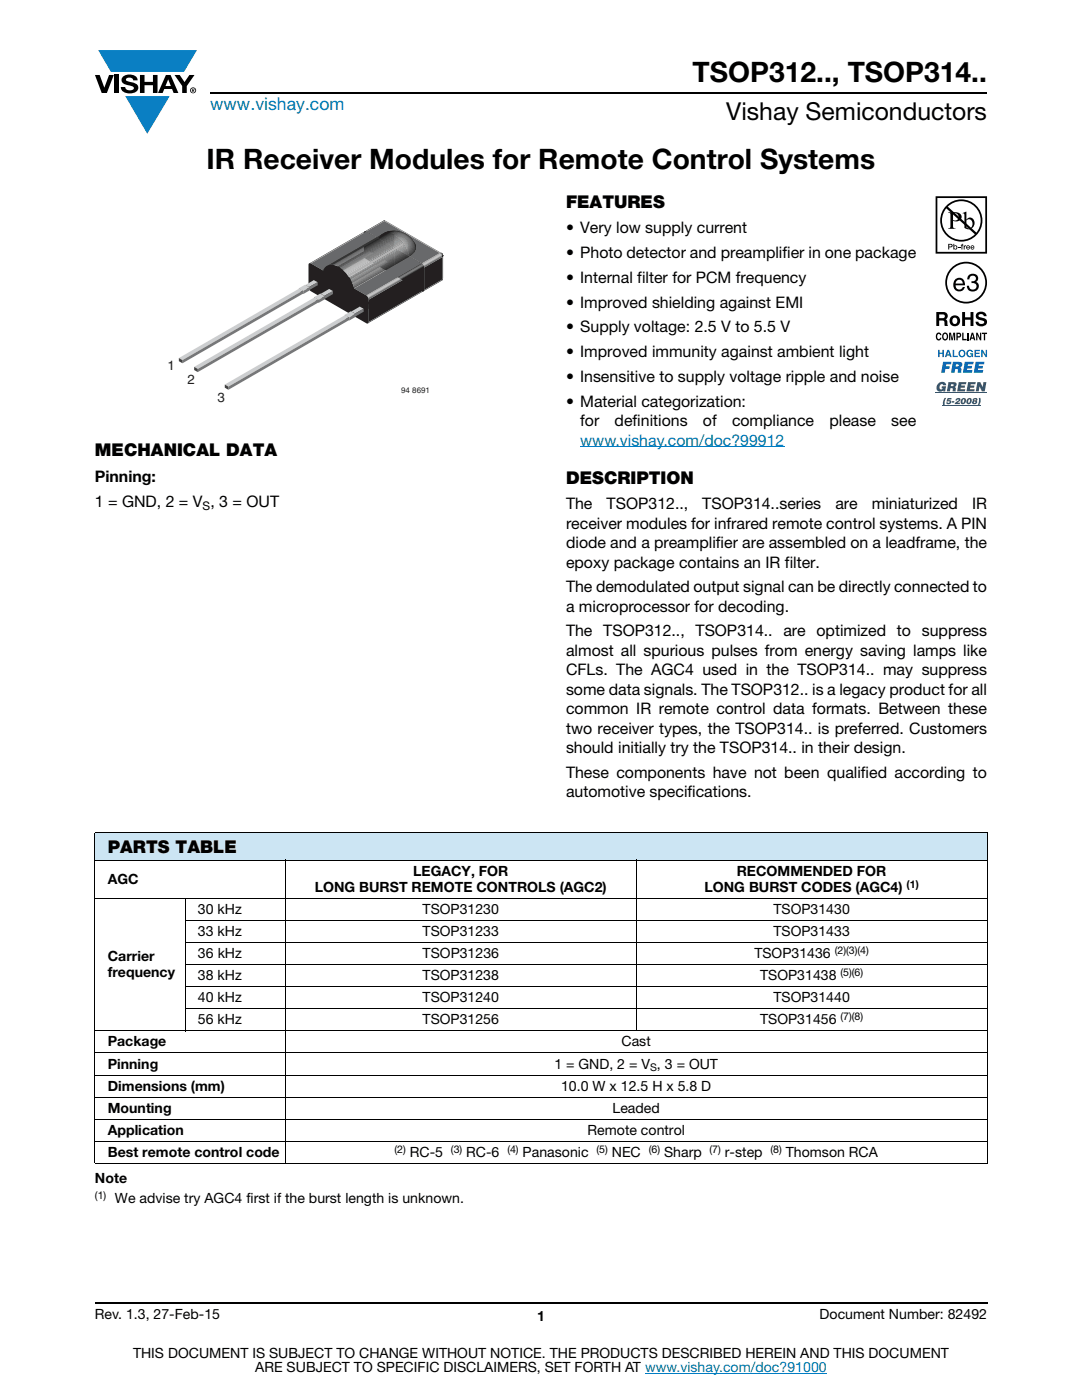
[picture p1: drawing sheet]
<svg xmlns="http://www.w3.org/2000/svg" width="216mm" height="279mm" viewBox="0 0 216 279" stroke-linecap="round" stroke-linejoin="round" font-family="sans-serif">
<g fill="#0a7fc3">
<path d="M19.6 10h19.7l-2.6 4.3h-1.1h-13.5z"/>
<path d="M25 19.2h8.9l-4.5 7.5z"/>
</g>
<g fill="#000">
<path d="M18.9 15h1l.9 2.5 1-2.5h.9l-1.4 3.6h-1zM22.9 15h.9v3.6h-.9zM24.6 15.3a2.1 2.1 0 0 1 2.8 .3l.1 .4h-.9a.79 .79 0 0 0-.7-.5 .79 .79 0 0 0-.8 .4l.3 .3 1 .2a1.08 1.08 0 0 1 1.2 1 1.08 1.08 0 0 1-1.1 1.2 1.73 1.73 0 0 1-2.4-1.2h.9a.96 .96 0 0 0 .8 .6 .96 .96 0 0 0 .9-.4 1.31 1.31 0 0 0-1.2-.6 1.03 1.03 0 0 1-1.1-.6 1.03 1.03 0 0 1 .2-1.1zM27.9 15h.9v1.3h1.7v-1.3h.9v3.6h-.9v-1.6h-1.7v1.6h-.9zM34.8 15h1.1l.9 1.4 1-1.4h1l-1.5 2.2v1.4h-.9v-1.4z"/>
<path d="M33.6 15.9l.5 1.3h-1.1zM33.1 15l-1.6 3.6h1l.3-.8h1.5l.3 .8h1l-1.6-3.6z"/>
<path d="M38.4 17.8h.2v.2h-.2zM38.3 17.7v.7h.1v-.3l.4 .3-.2-.3 .2-.2-.1-.2z"/>
<path d="M38.1 18a.46 .46 0 0 1 .9 0 .46 .46 0 0 1-.9 0zM37.9 18a.6 .6 0 0 0 1.2 0 .6 .6 0 0 0-1.2 0z"/>
</g>
<path d="M42 18.6h155M18.9 260h178.1" fill="none" stroke="#000" stroke-width=".36"/>
<path d="M115.8 89.2h40.7M128.7 274h36.3" fill="none" stroke="#007ec4" stroke-width=".2"/>
<path d="M33.4 44h55.1v36.8h-55.1z" fill="#fff"/>
<path d="M76.4 44.1h.6z" fill="#616265"/>
<path d="M76.4 44.1h.6z" fill="#5b5c5e"/>
<path d="M76.4 44.1h.6z" fill="#535456"/>
<path d="M76.4 44.1h.6z" fill="#4c4c4e"/>
<path d="M76.4 44.1h.6z" fill="#454546"/>
<path d="M76.4 44.1h.6z" fill="#3d3c3e"/>
<path d="M76.4 44.1h.6z" fill="#333133"/>
<path d="M76.4 44.1h.6z" fill="#282526"/>
<g fill="#231f20">
<path d="M76.4 44.1l.5-.1z"/>
<path d="M76.4 44.1l.4-.1z"/>
<path d="M76.4 44.1l.3-.1z"/>
<path d="M76.4 44.1l.2-.1z"/>
<path d="M76.4 44.1l.1-.1z"/>
</g>
<path d="M73.1 46.2l3.6-2.1z" fill="#616265"/>
<path d="M73.1 46.2l3.6-2.1z" fill="#5b5c5e"/>
<path d="M73 46.2l3.7-2.1z" fill="#535456"/>
<path d="M73 46.1l3.6-2z" fill="#4c4c4e"/>
<path d="M73 46.1l3.6-2z" fill="#454546"/>
<path d="M73 46.1l3.6-2z" fill="#3d3c3e"/>
<path d="M73 46.1l3.6-2z" fill="#333133"/>
<path d="M72.9 46.1l3.7-2z" fill="#282526"/>
<g fill="#231f20">
<path d="M72.9 46.1l3.6-2z"/>
<path d="M72.9 46.1l3.6-2.1z"/>
<path d="M72.8 46.1l3.6-2.1z"/>
<path d="M72.8 46.1l3.6-2z"/>
<path d="M84.7 53.4l3.5-2.1v4.5l-3.5 2.1z"/>
<path d="M84.7 53.4l3.5-2.1z"/>
<path d="M84.6 53.4l3.6-2.1z"/>
<path d="M84.6 53.3l3.6-2z"/>
<path d="M84.6 53.3l3.6-2.1z"/>
<path d="M84.6 53.2l3.6-2z"/>
</g>
<path d="M84.6 53.2l3.6-2.1z" fill="#282526"/>
<path d="M84.6 53.2l3.6-2.1z" fill="#333133"/>
<path d="M84.6 53.2l3.6-2.1z" fill="#3d3c3e"/>
<path d="M84.6 53.1l3.6-2z" fill="#454546"/>
<path d="M84.6 53.1l3.6-2.1z" fill="#4c4c4e"/>
<path d="M84.6 53.1l3.6-2.1z" fill="#535456"/>
<path d="M84.6 53.1l3.6-2.1z" fill="#5b5c5e"/>
<path d="M84.6 53.1l3.6-2.1z" fill="#616265"/>
<path d="M84.6 53.1l3.6-2.1z" fill="#696a6c"/>
<path d="M84.6 53l3.6-2z" fill="#6f7073"/>
<path d="M84.6 53l3.6-2z" fill="#757779"/>
<path d="M84.6 53l3.5-2.1z" fill="#7b7d7f"/>
<path d="M84.6 53l3.5-2.1z" fill="#818385"/>
<path d="M84.5 53l3.6-2.1z" fill="#8e9093"/>
<path d="M84.5 53l3.6-2.1z" fill="#949699"/>
<path d="M84.5 53l3.6-2.1z" fill="#999b9e"/>
<path d="M84.5 53l3.6-2.1z" fill="#9d9fa1"/>
<path d="M84.5 52.9l3.6-2z" fill="#a0a2a5"/>
<path d="M84.5 52.9l3.6-2z" fill="#a3a5a8"/>
<path d="M84.5 52.9l3.6-2.1z" fill="#a5a8aa"/>
<path d="M84.5 52.9l3.6-2.1z" fill="#a9abad"/>
<path d="M84.5 52.9l3.6-2.1z" fill="#abadb0"/>
<path d="M84.5 52.9l3.6-2.1z" fill="#adb0b2"/>
<path d="M84.4 52.8l3.7-2z" fill="#b0b2b4"/>
<path d="M84.4 52.8l3.6-2.1z" fill="#adb0b2"/>
<path d="M84.4 52.8l3.6-2.1z" fill="#abadb0"/>
<path d="M84.4 52.7l3.6-2z" fill="#a9abad"/>
<path d="M84.4 52.7l3.6-2z" fill="#a5a8aa"/>
<path d="M84.3 52.7l3.7-2z" fill="#a3a5a8"/>
<path d="M84.3 52.7l3.6-2.1z" fill="#a0a2a5"/>
<path d="M84.3 52.7l3.6-2.1z" fill="#9d9fa1"/>
<path d="M84.3 52.7l3.6-2.1z" fill="#999b9e"/>
<path d="M84.3 52.7l3.6-2.1z" fill="#949699"/>
<path d="M84.3 52.6l3.6-2z" fill="#8e9093"/>
<path d="M84.3 52.6l3.6-2z" fill="#818385"/>
<path d="M84.2 52.6l3.7-2z" fill="#7b7d7f"/>
<path d="M84.2 52.6l3.6-2.1z" fill="#757779"/>
<path d="M84.2 52.6l3.6-2.1z" fill="#6f7073"/>
<path d="M84.2 52.6l3.6-2.1z" fill="#696a6c"/>
<path d="M84.2 52.6l3.6-2.1z" fill="#616265"/>
<path d="M78.8 49.5l5.4 3.1 .3 .3 .2 .5-.1 4.7h-.4l-5.4-3.1z" fill="#231f20"/>
<path d="M73.1 46.2l3.6-2.1 11.1 6.4-3.6 2.1z" fill="#68696b"/>
<g fill="#adb0b2">
<path d="M76.3 46.6a4.6 4.6 0 0 1 6.7 2.6 2 2 0 0 1-1.3 2 6.6 6.6 0 0 0-4.1-4.7l-.5-.1z"/>
<path d="M76.3 46.6a4.6 4.6 0 0 1 6.7 2.6 2 2 0 0 1-1.3 2 6.5 6.5 0 0 0-4.1-4.7l-.5-.1z"/>
</g>
<path d="M76.3 46.6a4.6 4.6 0 0 1 6.7 2.6 2 2 0 0 1-1.3 2 6.2 6.2 0 0 0-4.1-4.7l-.5-.1z" fill="#abadb0"/>
<path d="M76.3 46.6a4.6 4.6 0 0 1 6.7 2.6 2 2 0 0 1-1.3 2l-.2-.8a5.5 5.5 0 0 0-4.4-4z" fill="#a9abad"/>
<path d="M76.3 46.6a4.6 4.6 0 0 1 6.7 2.6 2 2 0 0 1-1.3 2l-.8-1.9a1.35 1.35 0 0 0-.9-1.3 4 4 0 0 0-3.3-1.5z" fill="#a5a8aa"/>
<path d="M76.3 46.6a4.6 4.6 0 0 1 6.7 2.6 2 2 0 0 1-1.3 2l-.7-1.8a1.39 1.39 0 0 0-1.1-1.5 3.8 3.8 0 0 0-3.2-1.4z" fill="#a3a5a8"/>
<path d="M76.3 46.6a4.6 4.6 0 0 1 6.7 2.6 2 2 0 0 1-1.3 2l-.1-.4a4.4 4.4 0 0 1-.7-2.1l-.5-.6-.5-.2a3.8 3.8 0 0 0-3.2-1.4z" fill="#a0a2a5"/>
<path d="M76.3 46.6a4.6 4.6 0 0 1 6.7 2.6 2 2 0 0 1-1.3 2l-.6-1.7a1.5 1.5 0 0 0-1.3-1.7 3.7 3.7 0 0 0-3.1-1.3z" fill="#9d9fa1"/>
<path d="M76.3 46.6a4.6 4.6 0 0 1 6.7 2.6 2 2 0 0 1-1.3 2l-.6-1.6a1.53 1.53 0 0 0-1.4-1.9 3.7 3.7 0 0 0-3-1.2z" fill="#999b9e"/>
<path d="M76.3 46.6a4.6 4.6 0 0 1 6.7 2.6 2 2 0 0 1-1.3 2l-.5-1.5a1.59 1.59 0 0 0-1.6-2.1 3.6 3.6 0 0 0-2.9-1.1z" fill="#949699"/>
<path d="M76.3 46.6a4.6 4.6 0 0 1 6.7 2.6 2 2 0 0 1-1.3 2l-.5-1.4a1.63 1.63 0 0 0-1.7-2.3 3.6 3.6 0 0 0-2.8-1z" fill="#8e9093"/>
<path d="M76.3 46.6a4.6 4.6 0 0 1 6.7 2.6 2 2 0 0 1-1.3 2l-.4-1.3a1.69 1.69 0 0 0-.2-1.9 1.69 1.69 0 0 0-1.7-.6 2.95 2.95 0 0 0-3.1-.8z" fill="#818385"/>
<path d="M76.3 46.6a4.6 4.6 0 0 1 6.7 2.6 2 2 0 0 1-1.3 2l-.4-1.2a1.75 1.75 0 0 0 0-2.1 1.75 1.75 0 0 0-2-.6 2.89 2.89 0 0 0-3-.7z" fill="#7b7d7f"/>
<path d="M76.3 46.6a4.6 4.6 0 0 1 6.7 2.6 2 2 0 0 1-1.3 2l-.4-1.1a1.83 1.83 0 0 0 .1-2.4 1.83 1.83 0 0 0-2.3-.5 2.83 2.83 0 0 0-2.8-.6z" fill="#757779"/>
<path d="M76.3 46.6a4.6 4.6 0 0 1 6.7 2.6 2 2 0 0 1-1.3 2l-.3-1.1a1.95 1.95 0 0 0 .1-2.5 1.95 1.95 0 0 0-2.5-.5l-.4-.2a2.4 2.4 0 0 0-2.3-.3z" fill="#6f7073"/>
<path d="M76.3 46.6a4.6 4.6 0 0 1 6.7 2.6 2 2 0 0 1-1.3 2l-.3-1a2.08 2.08 0 0 0 .2-2.7 2.08 2.08 0 0 0-2.8-.5l-.2-.1a2.4 2.4 0 0 0-2.3-.3z" fill="#696a6c"/>
<path d="M76.3 46.6a4.6 4.6 0 0 1 6.7 2.6 2 2 0 0 1-1.3 2l-.2-.9a2.03 2.03 0 0 0 .7-2 2.03 2.03 0 0 0-1.5-1.5 1.9 1.9 0 0 0-2.1 .1 2.4 2.4 0 0 0-2.3-.3z" fill="#616265"/>
<path d="M76.3 46.6a4.6 4.6 0 0 1 6.7 2.6 2 2 0 0 1-1.3 2l-.2-.8a1.96 1.96 0 0 0-.3-3.4 2.04 2.04 0 0 0-2.7-.2 2.33 2.33 0 0 0-2.2-.2z" fill="#5b5c5e"/>
<path d="M76.3 46.6a4.6 4.6 0 0 1 6.7 2.6 2 2 0 0 1-1.3 2l-.2-.7a2 2 0 0 0 1-1.8 2 2 0 0 0-1.2-1.7 2.38 2.38 0 0 0-2.9-.3 2.24 2.24 0 0 0-2.1-.1z" fill="#535456"/>
<path d="M76.3 46.6a4.6 4.6 0 0 1 6.7 2.6 2 2 0 0 1-1.3 2l-.1-.5a1.96 1.96 0 0 0 0-3.5 2.66 2.66 0 0 0-3.4-.5l-.8-.3z" fill="#4c4c4e"/>
<path d="M76.3 46.6a4.6 4.6 0 0 1 6.7 2.6 2 2 0 0 1-1.3 2l-.1-.4a1.97 1.97 0 0 0 .2-3.5 2.96 2.96 0 0 0-3.7-.7l-.8-.2z" fill="#454546"/>
<path d="M76.3 46.6a4.6 4.6 0 0 1 6.7 2.6 2 2 0 0 1-1.3 2v-.3a1.89 1.89 0 0 0 .6-3 3.3 3.3 0 0 0-4.4-1.3 1.97 1.97 0 0 0-1.6 0z" fill="#3d3c3e"/>
<path d="M76.3 46.6a4.6 4.6 0 0 1 6.7 2.6 2 2 0 0 1-1.3 2v-.1a2.07 2.07 0 0 0 .4-3.5 3.4 3.4 0 0 0-4.3-1.1 1.92 1.92 0 0 0-1.5 .1z" fill="#333133"/>
<path d="M76.3 46.6a4.6 4.6 0 0 1 6.7 2.7l-.1 .6a3.7 3.7 0 0 0-5.2-3.4l-.8-.1z" fill="#282526"/>
<g fill="#231f20">
<path d="M82.2 47.7a2.98 2.98 0 0 1 .8 1.8l-.2-1z"/>
<path d="M76.3 46.6a4.7 4.7 0 0 1 3.8-.3 2.96 2.96 0 0 0-2.5 .2l-.7-.1z"/>
<path d="M82.6 48.1l.4 1z"/>
<path d="M76.3 46.6a4.7 4.7 0 0 1 3.3-.5h-1z"/>
<path d="M82.8 48.5l.1 .3z"/>
<path d="M76.3 46.6a4.7 4.7 0 0 1 2.8-.6l-1 .1z"/>
<path d="M76.3 46.6a4.7 4.7 0 0 1 2.4-.6l-.9 .1z"/>
<path d="M76.3 46.6l1.1-.4 .9-.2z"/>
<path d="M76.3 46.6l1.6-.5z"/>
<path d="M76.3 46.6l1.3-.5z"/>
<path d="M76.3 46.6l.9-.4z"/>
<path d="M76.3 46.6l.6-.2z"/>
<path d="M76.3 46.6l.2-.1z"/>
<path d="M76.1 46.8a2.11 2.11 0 0 1 2.5 .1v2.5l-3-1.8z"/>
</g>
<path d="M73.1 46.2l5.7 3.3z" fill="#68696b"/>
<g fill="#231f20">
<path d="M72.7 46.2h.4l5.7 3.3v5.5l-5.7-3.3-.3-.3-.2-.5z"/>
<path d="M72.8 46.2h-.1z"/>
<path d="M72.8 46.1l-.1 .1z"/>
<path d="M72.7 46.2l.1-.1z"/>
<path d="M72.7 46.2l.2-.1z"/>
</g>
<path d="M72.7 46.2l.3-.1z" fill="#282526"/>
<path d="M72.7 46.2l.3-.1z" fill="#333133"/>
<path d="M72.7 46.2l.3-.1z" fill="#3d3c3e"/>
<path d="M72.7 46.2l.3-.1z" fill="#454546"/>
<path d="M72.7 46.2h.3z" fill="#4c4c4e"/>
<path d="M72.7 46.2h.4z" fill="#535456"/>
<path d="M72.7 46.2h.4z" fill="#5b5c5e"/>
<path d="M72.7 46.2h.4z" fill="#616265"/>
<g fill="#231f20">
<path d="M88.4 55.5l-.3 .6z"/>
<path d="M88.5 55.5l-.4 .6z"/>
<path d="M88.4 55.6l-.3 .5z"/>
<path d="M88.4 55.7l-.3 .4z"/>
</g>
<g fill="#231f20">
<path d="M84.6 58l3.6-2.1-3.7 2.3z"/>
<path d="M84.6 57.9l3.6-2z"/>
<path d="M84.6 57.9l3.6-2.1z"/>
<path d="M84.7 57.9l3.5-2.1z"/>
<path d="M84.6 58l-.1 .2z"/>
<path d="M84.7 57.9l-.1 .2z"/>
<path d="M84.6 57.9v.2z"/>
<path d="M84.6 58v.1z"/>
</g>
<path d="M77 44.1l11.1 6.4z" fill="#282526"/>
<path d="M77 44.1l11.1 6.4z" fill="#333133"/>
<path d="M77 44.1l11.1 6.4z" fill="#3d3c3e"/>
<path d="M77 44l11.1 6.4z" fill="#454546"/>
<path d="M77 44l11 6.4z" fill="#4c4c4e"/>
<path d="M76.9 44l11.1 6.4z" fill="#535456"/>
<path d="M76.9 44l11.1 6.4z" fill="#5b5c5e"/>
<path d="M76.8 44.1l11.1 6.3z" fill="#616265"/>
<path d="M76.7 44.1l11.2 6.4z" fill="#696a6c"/>
<path d="M76.7 44.1l11.1 6.4z" fill="#616265"/>
<g fill="#231f20">
<path d="M88.5 51l-.1 4.6z"/>
<path d="M88.4 51.1v4.5l-.1 .2v-4.5z"/>
<path d="M88.2 51.3v4.5z"/>
</g>
<g fill="#adb0b2">
<path d="M87.8 50.5a.49 .49 0 0 1 .6 .2 .49 .49 0 0 1-.2 .6l-.1-.4z"/>
<path d="M87.8 50.5h.3l.3 .2v.3l-.2 .3-.1-.5z"/>
</g>
<path d="M87.8 50.5h.3l.3 .2v.3l-.2 .3-.2-.6z" fill="#abadb0"/>
<path d="M87.8 50.5h.3l.3 .2v.3l-.2 .3-.1-.5z" fill="#a9abad"/>
<path d="M87.8 50.5h.3l.3 .2v.3l-.2 .3-.1-.6z" fill="#a5a8aa"/>
<path d="M87.8 50.5h.3l.3 .2v.3l-.2 .3-.1-.6z" fill="#a3a5a8"/>
<path d="M87.8 50.5h.3l.3 .2v.3l-.2 .3-.1-.6z" fill="#a0a2a5"/>
<path d="M87.8 50.5h.3l.3 .2v.3l-.2 .3-.1-.6z" fill="#9d9fa1"/>
<path d="M87.8 50.5h.3l.3 .2v.3l-.2 .3a.75 .75 0 0 0-.4-.8z" fill="#999b9e"/>
<path d="M87.8 50.5h.3l.3 .2v.3l-.2 .3-.1-.6z" fill="#949699"/>
<path d="M87.8 50.5h.3l.3 .2v.3l-.2 .3v-.5z" fill="#8e9093"/>
<path d="M87.8 50.5h.3l.2 .1 .1 .4-.2 .3v-.2a.5 .5 0 0 0-.4-.6z" fill="#818385"/>
<path d="M87.8 50.5h.3l.3 .2v.3l-.2 .3v-.6z" fill="#7b7d7f"/>
<path d="M87.8 50.5h.3l.3 .2v.3l-.2 .3-.1-.7z" fill="#757779"/>
<path d="M87.8 50.5h.3l.3 .2v.3l-.2 .3v-.6l-.1-.2z" fill="#6f7073"/>
<path d="M87.8 50.5h.3l.3 .2v.3l-.2 .3 .1-.6-.2-.2z" fill="#696a6c"/>
<path d="M87.9 50.5h.3l.2 .3v.2l-.2 .3 .1-.5z" fill="#616265"/>
<path d="M87.9 50.4l.5 .4v.2l-.2 .3 .1-.7z" fill="#5b5c5e"/>
<path d="M88 50.4l.4 .5-.2 .4 .1-.6z" fill="#535456"/>
<path d="M88 50.4l.4 .5-.2 .4 .1-.6z" fill="#4c4c4e"/>
<path d="M88 50.4l.4 .5-.2 .4 .1-.6z" fill="#454546"/>
<path d="M88.1 50.4l.3 .5-.2 .4 .2-.5z" fill="#3d3c3e"/>
<path d="M88.1 50.5l.3 .4-.2 .4 .2-.5z" fill="#333133"/>
<path d="M88.1 50.5l.3 .5-.2 .3 .2-.5z" fill="#282526"/>
<g fill="#231f20">
<path d="M88.3 50.6l.1 .4-.2 .3 .2-.3z"/>
<path d="M88.3 50.7l.1 .3-.2 .3z"/>
<path d="M88.4 50.7l.1 .3-.3 .3z"/>
<path d="M88.4 50.8l.1 .2-.3 .3z"/>
<path d="M88.4 50.8v.4l-.2 .1z"/>
<path d="M88.4 50.9l-.2 .4z"/>
<path d="M88.5 51l-.1 .2z"/>
</g>
<g fill="#231f20">
<path d="M82.2 59.5l2.4-1.4z"/>
<path d="M62.6 55.9l11.1-6.4v.6l-11.1 6.4z"/>
</g>
<path d="M62.6 56.5l11.1-6.4 .7 .5-11 6.3z" fill="#68696b"/>
<g fill="#231f20">
<path d="M61.7 52.5l11.1-6.4z"/>
<path d="M61.8 52.5l11-6.4z"/>
<path d="M61.8 52.5l11.1-6.4z"/>
<path d="M61.9 52.5l11-6.4z"/>
</g>
<path d="M61.9 52.5l11.1-6.4z" fill="#282526"/>
<path d="M61.9 52.5l11.1-6.4z" fill="#333133"/>
<path d="M61.9 52.5l11.1-6.4z" fill="#3d3c3e"/>
<path d="M61.9 52.5l11.1-6.4z" fill="#454546"/>
<path d="M62 52.5l11-6.3z" fill="#4c4c4e"/>
<path d="M62 52.5l11.1-6.3z" fill="#535456"/>
<path d="M62 52.6l11.1-6.4z" fill="#5b5c5e"/>
<path d="M62 52.6l11.1-6.4z" fill="#616265"/>
<path d="M81.7 51.2l2.5 1.4z" fill="#68696b"/>
<g fill="#231f20">
<path d="M65.7 57.7l11-6.4v.6l-11 6.4z"/>
<path d="M79.5 60.8l5.2-2.9z"/>
<path d="M79.5 60.8l5.1-2.9z"/>
<path d="M79.5 60.8l5.1-2.8z"/>
</g>
<g fill="#68696b">
<path d="M65.7 58.3l11-6.4 .8 .4-11.1 6.4z"/>
<path d="M62 52.6l11.1-6.4 2.4 1.4-11 6.4z"/>
</g>
<g fill="#231f20">
<path d="M71.8 61.2l11.1-6.4v.6l-11.1 6.4z"/>
<path d="M73.6 64.2l11.1-6.2z"/>
<path d="M73.6 64.3l11.1-6.3z"/>
<path d="M73.6 64.3l11-6.3z"/>
<path d="M73.6 64.4l11-6.4-11.2 6.6z"/>
</g>
<path d="M71.8 61.8l11.1-6.4 .7 .4-11.1 6.4z" fill="#68696b"/>
<g fill="#231f20">
<path d="M65.2 53l11.2-6.4z"/>
<path d="M65.3 53l11.2-6.5z"/>
<path d="M65.5 52.9l11.2-6.4z"/>
<path d="M65.6 52.9l11.2-6.4z"/>
<path d="M65.7 52.9l11.2-6.5z"/>
<path d="M65.9 52.8l11.2-6.4z"/>
<path d="M66 52.8l11.2-6.4z"/>
<path d="M66.1 52.8l11.2-6.4z"/>
<path d="M66.2 52.8l11.2-6.4z"/>
<path d="M66.4 52.8l11.2-6.3z"/>
</g>
<path d="M66.5 52.9l11.2-6.4z" fill="#282526"/>
<path d="M66.6 52.9l11.2-6.4z" fill="#333133"/>
<path d="M66.7 52.9l11.1-6.4 .1 .1-11 6.4z" fill="#3d3c3e"/>
<path d="M66.9 53l11-6.4h.2l-11.1 6.4z" fill="#454546"/>
<path d="M67 53l11.1-6.4 .1 .1-11 6.4z" fill="#4c4c4e"/>
<path d="M67.2 53.1l11-6.4h.2l-11.1 6.4z" fill="#535456"/>
<path d="M67.3 53.1l11.1-6.4 .1 .1-11 6.4z" fill="#5b5c5e"/>
<path d="M67.5 53.2l11-6.4 .2 .1-11.1 6.4z" fill="#616265"/>
<path d="M67.6 53.3l11.1-6.4 .1 .1-11 6.4z" fill="#696a6c"/>
<path d="M67.8 53.4l11-6.4 .2 .1-11.1 6.4z" fill="#6f7073"/>
<path d="M67.9 53.5l11.1-6.4 .1 .1-11 6.4z" fill="#757779"/>
<path d="M68.1 53.6l11-6.4 .2 .1-11.1 6.4z" fill="#7b7d7f"/>
<path d="M68.2 53.7l11.1-6.4 .1 .1-11.1 6.4z" fill="#818385"/>
<path d="M68.3 53.8l11.1-6.4 .1 .1-11.1 6.4z" fill="#8e9093"/>
<path d="M68.4 53.9l11.1-6.4 .1 .1-11.1 6.4z" fill="#949699"/>
<path d="M68.5 54l11.1-6.4 .1 .1-11.1 6.4z" fill="#999b9e"/>
<path d="M68.6 54.1l11.1-6.4 .1 .1-11.1 6.4z" fill="#9d9fa1"/>
<path d="M68.7 54.2l11.1-6.4 .1 .1-11.1 6.3z" fill="#a0a2a5"/>
<path d="M68.8 54.2l11.1-6.3h.1l-11.1 6.4z" fill="#a3a5a8"/>
<path d="M68.9 54.3l11.1-6.4v.1l-11 6.4z" fill="#a5a8aa"/>
<path d="M69 54.4l11-6.4 .1 .2-11 6.3z" fill="#a9abad"/>
<path d="M69.1 54.5l11-6.3 .1 .1-11 6.4z" fill="#abadb0"/>
<path d="M69.2 54.7l11-6.4 .2 .1-11.1 6.4z" fill="#adb0b2"/>
<path d="M69.3 54.8l11.1-6.4 .3 .5-11.1 6.4z" fill="#b0b2b4"/>
<path d="M69.6 55.3l11.1-6.4 .1 .1-11.1 6.4z" fill="#adb0b2"/>
<path d="M69.7 55.4l11.1-6.4 .1 .2-11.1 6.4z" fill="#abadb0"/>
<path d="M69.8 55.6l11.1-6.4v.1l-11 6.4z" fill="#a9abad"/>
<path d="M69.9 55.7l11-6.4 .1 .1-11.1 6.4z" fill="#a5a8aa"/>
<path d="M69.9 55.8l11.1-6.4v.1l-11 6.4z" fill="#a3a5a8"/>
<path d="M70 55.8l11-6.3z" fill="#a0a2a5"/>
<path d="M70 55.9l11.1-6.4z" fill="#9d9fa1"/>
<path d="M70.1 56l11-6.4z" fill="#999b9e"/>
<path d="M70.1 56.1l11.1-6.4z" fill="#949699"/>
<path d="M70.2 56.2l11-6.4z" fill="#8e9093"/>
<path d="M70.2 56.3l11.1-6.4z" fill="#818385"/>
<path d="M70.2 56.3l11.1-6.3z" fill="#7b7d7f"/>
<path d="M70.3 56.4l11-6.4z" fill="#757779"/>
<path d="M70.3 56.5l11.1-6.4v.1l-11 6.4z" fill="#6f7073"/>
<path d="M70.4 56.6l11-6.4 .1 .1-11.1 6.4z" fill="#696a6c"/>
<path d="M70.4 56.7l11.1-6.4v.1l-11.1 6.4z" fill="#616265"/>
<path d="M70.4 56.8l11.1-6.4v.1l-11 6.4z" fill="#5b5c5e"/>
<path d="M70.5 56.9l11-6.4 .1 .2-11.1 6.3z" fill="#535456"/>
<path d="M70.5 57l11.1-6.3v.1l-11 6.4z" fill="#4c4c4e"/>
<path d="M70.6 57.2l11-6.4 .1 .1-11.1 6.4z" fill="#454546"/>
<path d="M70.6 57.3l11.1-6.4v.2l-11 6.4z" fill="#3d3c3e"/>
<path d="M70.7 57.5l11-6.4 .1 .1-11.1 6.4z" fill="#333133"/>
<path d="M70.7 57.6l11-6.4 2.5 1.4-11.1 6.4z" fill="#68696b"/>
<g fill="#231f20">
<path d="M73.6 59.8l11.1-6.4v4.5l-11.1 6.3z"/>
<path d="M62.6 55.9v.6l.7 .4v-.6zM65.7 57.7v.6l.7 .4v-.6zM71.8 61.2v.6l.7 .4v-.6zM61.6 52.6h.4l2.5 1.4a1.93 1.93 0 0 1 3.1-.7 7.4 7.4 0 0 1 3.1 4.3l2.4 1.4 .4 .6 .1 4.6-.3 .4-11.5-6.6-.2-.7z"/>
</g>
<path d="M73.1 59l11.1-6.4z" fill="#616265"/>
<path d="M73.1 59l11.1-6.4z" fill="#696a6c"/>
<path d="M73.1 59l11.1-6.4z" fill="#6f7073"/>
<path d="M73.2 59l11-6.4z" fill="#757779"/>
<path d="M73.2 59l11.1-6.4z" fill="#7b7d7f"/>
<path d="M73.2 59l11.1-6.4z" fill="#818385"/>
<path d="M73.2 59l11.1-6.3z" fill="#8e9093"/>
<path d="M73.2 59.1l11.1-6.4z" fill="#949699"/>
<path d="M73.2 59.1l11.1-6.4z" fill="#999b9e"/>
<path d="M73.3 59.1l11-6.4z" fill="#9d9fa1"/>
<path d="M73.3 59.1l11-6.4z" fill="#a0a2a5"/>
<path d="M73.3 59.1l11.1-6.4z" fill="#a3a5a8"/>
<path d="M73.3 59.1l11.1-6.4z" fill="#a5a8aa"/>
<path d="M73.3 59.1l11.1-6.3z" fill="#a9abad"/>
<path d="M73.3 59.1l11.1-6.3z" fill="#abadb0"/>
<path d="M73.3 59.2l11.1-6.4z" fill="#adb0b2"/>
<path d="M73.4 59.2l11.1-6.3z" fill="#b0b2b4"/>
<path d="M73.4 59.2l11.1-6.3z" fill="#adb0b2"/>
<path d="M73.4 59.3l11.1-6.4z" fill="#abadb0"/>
<path d="M73.4 59.3l11.1-6.4z" fill="#a9abad"/>
<path d="M73.4 59.3l11.1-6.4z" fill="#a5a8aa"/>
<path d="M73.4 59.3l11.1-6.4z" fill="#a3a5a8"/>
<path d="M73.5 59.3l11-6.3z" fill="#a0a2a5"/>
<path d="M73.5 59.4l11-6.4z" fill="#9d9fa1"/>
<path d="M73.5 59.4l11-6.4z" fill="#999b9e"/>
<path d="M73.5 59.4l11-6.4z" fill="#949699"/>
<path d="M73.5 59.4l11-6.4z" fill="#8e9093"/>
<path d="M73.5 59.4l11.1-6.4z" fill="#818385"/>
<path d="M73.5 59.4l11.1-6.4z" fill="#7b7d7f"/>
<path d="M73.5 59.4l11.1-6.4z" fill="#757779"/>
<path d="M73.5 59.4l11.1-6.4z" fill="#6f7073"/>
<path d="M73.5 59.5l11.1-6.4z" fill="#696a6c"/>
<path d="M73.5 59.5l11.1-6.4z" fill="#616265"/>
<path d="M73.5 59.5l11.1-6.4z" fill="#5b5c5e"/>
<path d="M73.5 59.5l11.1-6.4z" fill="#535456"/>
<path d="M73.5 59.5l11.1-6.4z" fill="#4c4c4e"/>
<path d="M73.5 59.5l11.1-6.4z" fill="#454546"/>
<path d="M73.5 59.5l11.1-6.3z" fill="#3d3c3e"/>
<path d="M73.6 59.6l11-6.4z" fill="#333133"/>
<path d="M73.6 59.6l11-6.4z" fill="#282526"/>
<g fill="#231f20">
<path d="M73.6 59.6l11-6.4z"/>
<path d="M73.6 59.7l11-6.4z"/>
<path d="M73.6 59.7l11.1-6.3z"/>
<path d="M73.6 59.8l11.1-6.4z"/>
</g>
<path d="M60.9 56.9l1.7-1 .7 .4-1.6 1z" fill="#ccced0"/>
<path d="M61.7 57.3l1.6-1v.6l-1.6 1z" fill="#757779"/>
<g fill="#444445">
<path d="M60.9 56.9l.8 .4v.6l-.8-.4z"/>
<path d="M59.7 57.5l.9 .5v.7l-.9-.6z"/>
</g>
<g fill="#ccced0">
<path d="M35.7 71.5l24-13.9 .8 .4-24.1 13.9z"/>
<path d="M59.7 57.5l1.2-.7 .9 .5-1.2 .7z"/>
</g>
<g fill="#757779">
<path d="M60.6 58l1.2-.7v.7l-1.2 .7z"/>
<path d="M36.4 71.9l24.1-13.9v.6l-24.1 13.9z"/>
</g>
<path d="M35.7 71.5l.7 .4v.6l-.7-.4z" fill="#444445"/>
<path d="M64 58.6l1.7-.9 .7 .4-1.7 1z" fill="#ccced0"/>
<path d="M64.7 59.1l1.7-1v.6l-1.7 1z" fill="#757779"/>
<g fill="#444445">
<path d="M64 58.6l.7 .5v.6l-.7-.4z"/>
<path d="M62.7 59.3l.9 .5v.6l-.9-.5z"/>
</g>
<g fill="#ccced0">
<path d="M38.7 73.2l24.1-13.9 .7 .4-24 13.9z"/>
<path d="M62.7 59.3l1.2-.7 .9 .5-1.2 .7z"/>
</g>
<g fill="#757779">
<path d="M63.6 59.8l1.2-.7v.6l-1.2 .7z"/>
<path d="M39.5 73.6l24-13.9v.7l-24 13.9z"/>
</g>
<path d="M38.7 73.2l.8 .4v.7l-.8-.5z" fill="#444445"/>
<path d="M70.1 62.2l1.7-1 .7 .4-1.7 1z" fill="#ccced0"/>
<path d="M70.8 62.6l1.7-1v.6l-1.7 1z" fill="#757779"/>
<g fill="#444445">
<path d="M70.1 62.2l.7 .4v.6l-.7-.4z"/>
<path d="M68.8 62.8l.9 .5v.7l-.9-.6z"/>
</g>
<g fill="#ccced0">
<path d="M44.9 76.7l24-13.8 .7 .4-24 13.9z"/>
<path d="M68.8 62.8l1.2-.7 .9 .5-1.2 .7z"/>
</g>
<g fill="#757779">
<path d="M69.7 63.3l1.2-.7v.7l-1.2 .7z"/>
<path d="M45.6 77.2l24-13.9v.6l-24 13.9z"/>
</g>
<path d="M44.9 76.7l.7 .5v.6l-.7-.4z" fill="#444445"/>
<path d="M186.7 39.2h10.3v41.8h-10.3z" fill="#fff"/>
<g fill="#000">
<path d="M191.2 49.3h.4v.1h-.4zM191.9 48.7h.3l-.2 .2 .2 .1v.1h-.2v.7h-.1v-.7h-.2zM192.3 49h.2v.1l.3-.1v.1l-.3 .1v.6h-.2zM193.3 54.9a1.07 1.07 0 0 1 1.3-.2 1.07 1.07 0 0 1 .5 1.2l-.4 .4a1.06 1.06 0 0 1 .5 1.4 1.06 1.06 0 0 1-1.4 .5l-.2-.1a1.02 1.02 0 0 1-.7-1.1h.5a.71 .71 0 0 0 .9 .8 .71 .71 0 0 0 .3-1.2l-.7-.1v-.4a.59 .59 0 0 0 .8-.4 .59 .59 0 0 0-.6-.7 .66 .66 0 0 0-.7 .8h-.4zM186.9 66.6l.4-.2h.3l.2 .5-.6-.2a.66 .66 0 0 0 .1 1l.3-.3h.2a.54 .54 0 0 1-.4 .6 .54 .54 0 0 1-.6-.5zM189.4 66.4h.4l.2 1.2 .2-1.2h.4v1.5h-.3v-1.3l-.2 1.3h-.2l-.3-1.3v1.3h-.2zM192 66.4h.3v1.2h.6v.3h-.9zM192 62.3h.6v1h1.1v-1h.5v2.8h-.5v-1.3h-1.1v1.3h-.6zM193 66.4h.3v1.5h-.3zM195 62.4a1.15 1.15 0 0 1 1.9 .7h-.6v-.2a.68 .68 0 0 0-1-.1v.4l.2 .1a1.29 1.29 0 0 1 1.5 .9 1.17 1.17 0 0 1-1.2 .9 1.17 1.17 0 0 1-1.1-.9h.5l.1 .2a.67 .67 0 0 0 1.1-.1l-.3-.3-.5-.1a.82 .82 0 0 1-.9-.5 .82 .82 0 0 1 .3-1zM194.8 66.4h.3l.5 1.1v-1.1h.2v1.5h-.3l-.5-1.1v1.1h-.2zM195.9 66.4h1.1v.3h-.4v1.2h-.3v-1.2h-.4z"/>
<path d="M187 39.5h9.6v10.8h-9.6zM186.7 39.2v11.4h10.3v-11.4z"/>
<path d="M189 56.4a3.8 3.8 0 0 1 7.6 0 3.8 3.8 0 0 1-7.6 0zM188.6 56.4a4.2 4.2 0 0 0 8.4 0 4.2 4.2 0 0 0-8.4 0z"/>
<path d="M189.1 41.3a3.9 3.9 0 0 1 5.3-.2 3.9 3.9 0 0 1 .4 5.3zM188.8 41.6l5.7 5.2a3.9 3.9 0 0 1-5.3 .1 3.9 3.9 0 0 1-.4-5.3zM187.6 44a4.2 4.2 0 0 0 8.4 0 4.2 4.2 0 0 0-8.4 0z"/>
<path d="M189.4 48.8v.4h.4v-.3zM189.2 48.7h.7l.2 .3-.2 .3-.5 .1v.4h-.2z"/>
<path d="M190.2 42.6v1.3a.75 .75 0 0 0 1.1-.6 .75 .75 0 0 0-1.1-.7zM189.2 42.4a2.81 2.81 0 0 1 2.4 .3 .97 .97 0 0 1 0 1.2 .97 .97 0 0 1-1.2 .2h-.2v1.1v.2l.5 .3h-1.5l.3-.2 .1-.3v-2.3v-.3z"/>
<path d="M190.4 49.4a.26 .26 0 0 0 .5 0 .26 .26 0 0 0-.5 0zM190.2 48.7h.2v.4a.38 .38 0 0 1 .5 0 .38 .38 0 0 1 0 .6 .38 .38 0 0 1-.5 0l-.2 .1z"/>
<path d="M190.9 56.1l-.2 .5h1.4a.7 .7 0 0 0-.4-.7 .7 .7 0 0 0-.8 .2zM190.7 55.7a1.18 1.18 0 0 1 1.4-.1 1.18 1.18 0 0 1 .5 1.3h-1.9a.73 .73 0 0 0 .5 .9 .73 .73 0 0 0 .9-.5h.4a1.21 1.21 0 0 1-1.6 .8 1.21 1.21 0 0 1-.6-1.7z"/>
<path d="M192.8 44v1.3l.2 .2a.72 .72 0 0 0 .8-.1 .72 .72 0 0 0 .3-.7 .72 .72 0 0 0-.4-.8 .72 .72 0 0 0-.9 .1zM192.1 42.5l.7-.3v1.6a.89 .89 0 0 1 1.1-.3 .89 .89 0 0 1 .6 1 1.23 1.23 0 0 1-.7 1.2 1.23 1.23 0 0 1-1.4-.2v-2.7z"/>
<path d="M193 49.2v.1h.4l-.2-.2zM193 49h.4l.2 .4h-.6v.2l.5-.1a.42 .42 0 0 1-.6 .2 .42 .42 0 0 1 .1-.7z"/>
<path d="M193.9 49.2l-.1 .1h.4l-.2-.2zM193.8 49h.5l.1 .4h-.6l.1 .2 .5-.1a.42 .42 0 0 1-.7 .2 .42 .42 0 0 1 .1-.7z"/>
<path d="M187.4 62.8v.7h.9a.39 .39 0 0 0 .1-.7zM186.8 62.3h1.4a.79 .79 0 0 1 .8 .4 .79 .79 0 0 1-.1 .9l-.2 .1a.98 .98 0 0 1 .4 1.2l.1 .2h-.7l-.2-1.1h-.9v1.1h-.6z"/>
<path d="M188.4 66.7a.64 .64 0 0 0 .2 1l.1-.1a.64 .64 0 0 0-.1-1zM188.2 66.5l.2-.1a.56 .56 0 0 1 .7 .3 .82 .82 0 0 1-.5 1.3l-.2-.1a.89 .89 0 0 1-.2-1.4z"/>
<path d="M190.3 63.5a.63 .63 0 0 0-.3 .7 .63 .63 0 0 0 .8 .4 .63 .63 0 0 0 .2-.8 .63 .63 0 0 0-.7-.3zM189.5 64a1.09 1.09 0 0 1 2.1 0 1.09 1.09 0 0 1-2.1 0z"/>
<path d="M191.1 66.7v.4l.4-.1v-.3zM190.8 66.4h.6a.5 .5 0 0 1 .4 .5 .5 .5 0 0 1-.4 .5h-.3v.5h-.3z"/>
<path d="M194 66.7l-.1 .6h.3zM193.9 66.4h.3l.4 1.5h-.3v-.3h-.5l-.1 .3h-.3z"/>
</g>
<path d="M186.7 78.4h10.3" fill="none" stroke="#279048" stroke-width=".2"/>
<g fill="#279048">
<path d="M187.2 76.6a.91 .91 0 0 1 .9-.4 .91 .91 0 0 1 .7 .7h-.6l-.3-.2a.56 .56 0 0 0-.4 .4 .56 .56 0 0 0 .3 .6l.3-.2h-.2v-.4h.9l-.2 1h-.4v-.2a.82 .82 0 0 1-1.1 .1 .82 .82 0 0 1-.1-1.1z"/>
<path d="M191.3 76.2h1.5v.5h-1v.3h.8l-.1 .4h-.8v.3h.9l-.1 .4h-1.5z"/>
<path d="M193.2 76.2h1.5l-.1 .5h-.9v.3h.7v.4h-.8l-.1 .3h1l-.1 .4h-1.6z"/>
<path d="M195 76.2h.6l.5 1.1 .1-1.1h.6l-.3 1.9h-.6l-.5-1-.1 1h-.6z"/>
<path d="M188.5 79.4h.3l-.3 .8v.8h-.3v-.8z"/>
<path d="M189.1 79.4h.8l-.1 .3h-.5l-.1 .2h.5a.52 .52 0 0 1-.2 .7 .52 .52 0 0 1-.7-.3l.5 .1 .2-.2-.2-.1h-.4z"/>
<path d="M190 80.1h.4v.3h-.5z"/>
<path d="M190.8 79.6a.5 .5 0 0 1 .5-.2 .5 .5 0 0 1 .4 .4l-.7 .6h.6l-.1 .3h-1l.8-.9-.1-.1-.2 .2h-.4z"/>
<path d="M189.8 76.7l-.1 .4 .5-.1 .1-.1-.1-.2zM189.3 76.2l1.5 .2a.54 .54 0 0 1-.3 .8l.2 .3v.6h-.6v-.5l-.3-.1h-.1l-.2 .6h-.6z"/>
<path d="M192.2 79.8l-.2 .4 .2 .2 .2-.5-.1-.2zM191.9 79.6a.51 .51 0 0 1 .8 .1 .66 .66 0 0 1-.2 .8 .66 .66 0 0 1-.8 0v-.5z"/>
<path d="M193.3 79.8l-.1 .4 .1 .2 .3-.5-.2-.2zM193.1 79.6a.51 .51 0 0 1 .8 .1 .66 .66 0 0 1-.2 .8 .66 .66 0 0 1-.8 0l-.1-.5z"/>
</g>
<path d="M188 80.9h7.7" fill="none" stroke="#279048" stroke-width=".2"/>
<g fill="#279048">
<path d="M195.3 79.4h.3l.1 .8a.72 .72 0 0 1-.7 .8l.3-.8z"/>
<path d="M194.5 79.7l-.1 .2h.2l.1-.2zM194.4 80.2v.2h.2v-.2zM194.2 79.6a.52 .52 0 0 1 .8 .2l-.2 .2 .2 .3a.55 .55 0 0 1-.5 .4 .55 .55 0 0 1-.6-.4l.3-.3-.1-.2z"/>
</g>
<g fill="#0060af">
<path d="M187.2 69.8h.3v.6h.5v-.6h.3v1.5h-.3v-.7h-.5v.7h-.3z"/>
<path d="M190.1 69.8h.3v1.2h.7v.3h-1z"/>
<path d="M193 70a.68 .68 0 0 1 1.2 .3l-.9-.2a.55 .55 0 0 0-.2 .5 .55 .55 0 0 0 .4 .4l.4-.3h-.3v-.2h.6v.8h-.2l-.1-.2a.71 .71 0 0 1-1-.1 .71 .71 0 0 1 .1-1z"/>
<path d="M194.5 69.8h1v.3h-.8v.3h.8v.2h-.8v.4h.8v.3h-1z"/>
<path d="M195.8 69.8h.3l.6 1v-1h.3v1.5h-.3l-.6-1.1v1.1h-.3z"/>
<path d="M188.2 72.2h1.7l-.1 .5h-1l-.1 .4h.8l-.1 .5h-.8l-.1 .8h-.7z"/>
<path d="M192.5 72.2h1.8l-.1 .5h-1.1v.3h.9l-.1 .5h-.9l-.1 .4h1.1l-.1 .5h-1.8z"/>
<path d="M194.7 72.2h1.7v.5h-1.1v.3h.8v.5h-.9l-.1 .4h1.1l-.1 .5h-1.8z"/>
<path d="M189.2 70.1l-.2 .6h.4zM189 69.8h.4l.5 1.5h-.3l-.1-.3h-.6l-.1 .3h-.3z"/>
<path d="M191.5 70.6a.47 .47 0 0 0 .9 0 .47 .47 0 0 0-.9 0zM191.2 70.5a.75 .75 0 0 1 1.5 0 .75 .75 0 0 1-1.5 0z"/>
<path d="M190.8 72.7l-.1 .4h.6l-.1-.4zM190.1 72.2l1.8 .2a.63 .63 0 0 1-.3 1l.2 .2v.8h-.7v-.6l-.3-.2h-.2l-.1 .8h-.7z"/>
</g>
<path d="M18.9 166.2h178.1v5.5h-178.1z" fill="#cce5f3"/>
<g fill="none" stroke="#000" stroke-width=".2">
<path d="M18.9 166.2h178.1M18.9 171.7h178.1M18.9 179.3h178.1M18.9 166.3v65.8M37 179.2v26.6M56.9 171.6v60.7M127 171.6v34.2M197 166.3v65.8M36.9 183.7h160.1M36.9 188.1h160.1M36.9 192.5h160.1M36.9 196.9h160.1"/>
<path d="M18.9 205.7h178.1M18.9 210.1h178.1M18.9 214.5h178.1M18.9 218.9h178.1M36.9 201.3h160.1M18.9 223.4h178.1M18.9 227.8h178.1M18.9 232.2h178.1"/>
</g>
<g font-size="5.6">
<text x="138.2" y="16.4">TSOP312.., TSOP314..</text>
<text x="41.2" y="33.8">IR Receiver Modules for Remote Control Systems</text>
</g>
<text font-size="4.9" x="144.9" y="24">Vishay Semiconductors</text>
<text font-size="3.5" fill="#007ec4" x="42" y="21.9">www.vishay.com</text>
<g font-size="3.5">
<text x="112.9" y="41.5">FEATURES</text>
<text x="18.9" y="91.1">MECHANICAL DATA</text>
<text x="112.9" y="96.6">DESCRIPTION</text>
<text x="21.5" y="170.3">PARTS TABLE</text>
</g>
<g font-size="3.2">
<text x="112.9" y="46.6">• Very low supply current</text>
<text x="112.9" y="51.5">• Photo detector and preamplifier in one package</text>
<text x="112.9" y="56.5">• Internal filter for PCM frequency</text>
<text x="112.9" y="61.4">• Improved shielding against EMI</text>
<text x="112.9" y="66.3">• Supply voltage: 2.5 V to 5.5 V</text>
<text x="112.9" y="71.3">• Improved immunity against ambient light</text>
<text x="112.9" y="76.2">• Insensitive to supply voltage ripple and noise</text>
<text x="112.9" y="81.2">• Material categorization:</text>
<text x="115.8" y="85">for</text>
<text x="122.6" y="85">definitions</text>
<text x="140.3" y="85">of</text>
<text x="146.1" y="85">compliance</text>
<text x="165.5" y="85">please</text>
<text x="177.8" y="85">see</text>
<text x="18.9" y="96.2">Pinning:</text>
<text x="18.9" y="101.1">1 = GND, 2 = V , 3 = OUT</text>
<text x="112.9" y="101.6">The</text>
<text x="121" y="101.6">TSOP312..,</text>
<text x="140.1" y="101.6">TSOP314..series</text>
<text x="166.7" y="101.6">are</text>
<text x="173.9" y="101.6">miniaturized</text>
<text x="194" y="101.6">IR</text>
<text x="112.9" y="105.5">receiver modules for infrared remote control systems. A PIN</text>
<text x="112.9" y="109.4">diode and a preamplifier are assembled on a leadframe, the</text>
<text x="112.9" y="113.3">epoxy package contains an IR filter.</text>
<text x="112.9" y="118.2">The demodulated output signal can be directly connected to</text>
<text x="112.9" y="122.1">a microprocessor for decoding.</text>
<text x="112.9" y="127">The TSOP312.., TSOP314.. are optimized to suppress</text>
<text x="112.9" y="130.9">almost all spurious pulses from energy saving lamps like</text>
<text x="112.9" y="134.8">CFLs. The AGC4 used in the TSOP314.. may suppress</text>
<text x="112.9" y="138.7">some data signals. The TSOP312.. is a legacy product for all</text>
<text x="112.9" y="142.5">common IR remote control data formats. Between these</text>
<text x="112.9" y="146.4">two receiver types, the TSOP314.. is preferred. Customers</text>
<text x="112.9" y="155.2">These components have not been qualified according to</text>
<text x="112.9" y="150.3">should initially try the TSOP314.. in their design.</text>
<text x="112.9" y="159.1">automotive specifications.</text>
</g>
<text font-size="3.2" fill="#007ec4" x="115.8" y="88.9">www.vishay.com/doc?99912</text>
<g font-size="2.8">
<text x="21.5" y="176.4">AGC</text>
<text x="62.8" y="178">LONG BURST REMOTE CONTROLS (AGC2)</text>
<text x="82.4" y="174.8">LEGACY, FOR</text>
<text x="140.6" y="178">LONG BURST CODES (AGC4)</text>
<text x="147" y="174.8">RECOMMENDED FOR</text>
<text x="39.5" y="182.4">30 kHz</text>
<text x="84.3" y="182.4">TSOP31230</text>
<text x="154.3" y="182.4">TSOP31430</text>
<text x="21.5" y="191.8">Carrier</text>
<text x="39.5" y="186.8">33 kHz</text>
<text x="39.5" y="191.2">36 kHz</text>
<text x="84.3" y="186.8">TSOP31233</text>
<text x="84.3" y="191.2">TSOP31236</text>
<text x="150.5" y="191.2">TSOP31436</text>
<text x="154.3" y="186.8">TSOP31433</text>
<text x="21.5" y="195">frequency</text>
<text x="39.5" y="195.6">38 kHz</text>
<text x="84.3" y="195.6">TSOP31238</text>
<text x="151.7" y="195.6">TSOP31438</text>
<text x="39.5" y="200">40 kHz</text>
<text x="84.3" y="200">TSOP31240</text>
<text x="154.3" y="200">TSOP31440</text>
<text x="21.5" y="208.8">Package</text>
<text x="39.5" y="204.4">56 kHz</text>
<text x="84.3" y="204.4">TSOP31256</text>
<text x="124" y="208.8">Cast</text>
<text x="151.7" y="204.4">TSOP31456</text>
<text x="21.5" y="213.3">Pinning</text>
<text x="110.6" y="213.3">1 = GND, 2 = V , 3 = OUT</text>
<text x="21.5" y="217.7">Dimensions (mm)</text>
<text x="112" y="217.7">10.0 W x 12.5 H x 5.8 D</text>
<text x="21.5" y="222.1">Mounting</text>
<text x="21.5" y="226.5">Application</text>
<text x="117.2" y="226.5">Remote control</text>
<text x="122.2" y="222.1">Leaded</text>
<text x="21.5" y="230.9">Best remote control code</text>
<text x="81.8" y="230.9">RC-5</text>
<text x="93" y="230.9">RC-6</text>
<text x="104.3" y="230.9">Panasonic</text>
<text x="122.1" y="230.9">NEC</text>
<text x="132.5" y="230.9">Sharp</text>
<text x="144.7" y="230.9">r-step</text>
<text x="156.8" y="230.9">Thomson RCA</text>
<text x="18.9" y="236.2">Note</text>
<text x="22.9" y="240.1">We advise try AGC4 first if the burst length is unknown.</text>
<text x="18.9" y="263.3">Rev. 1.3, 27-Feb-15</text>
<text x="107.2" y="263.6">1</text>
<text x="163.6" y="263.3">Document Number: 82492</text>
<text x="26.5" y="271">THIS DOCUMENT IS SUBJECT TO CHANGE WITHOUT NOTICE. THE PRODUCTS DESCRIBED HEREIN AND THIS DOCUMENT</text>
<text x="50.9" y="273.8">ARE SUBJECT TO SPECIFIC DISCLAIMERS, SET FORTH AT www.vishay.com/doc?91000</text>
</g>
<g font-size="2.6" fill="#231f20">
<text x="33.4" y="73.8">1</text>
<text x="37.4" y="76.7">2</text>
<text x="43.4" y="80.2">3</text>
</g>
<text font-size="2.4" x="40.4" y="101.7">S</text>
<g font-size="2.1">
<text x="180.9" y="177.1">(1)</text>
<text x="166.6" y="190.4">(2)(3)(4)</text>
<text x="167.7" y="194.8">(5)(6)</text>
<text x="167.7" y="203.6">(7)(8)</text>
<text x="129.7" y="213.8">S</text>
<text x="78.7" y="230">(2)</text>
<text x="90" y="230">(3)</text>
<text x="101.2" y="230">(4)</text>
<text x="119" y="230">(5)</text>
<text x="129.4" y="230">(6)</text>
<text x="141.6" y="230">(7)</text>
<text x="153.7" y="230">(8)</text>
<text x="18.9" y="239.2">(1)</text>
</g>
<text font-size="1.6" fill="#231f20" x="80.1" y="78.5">94 8691</text>
</svg>
